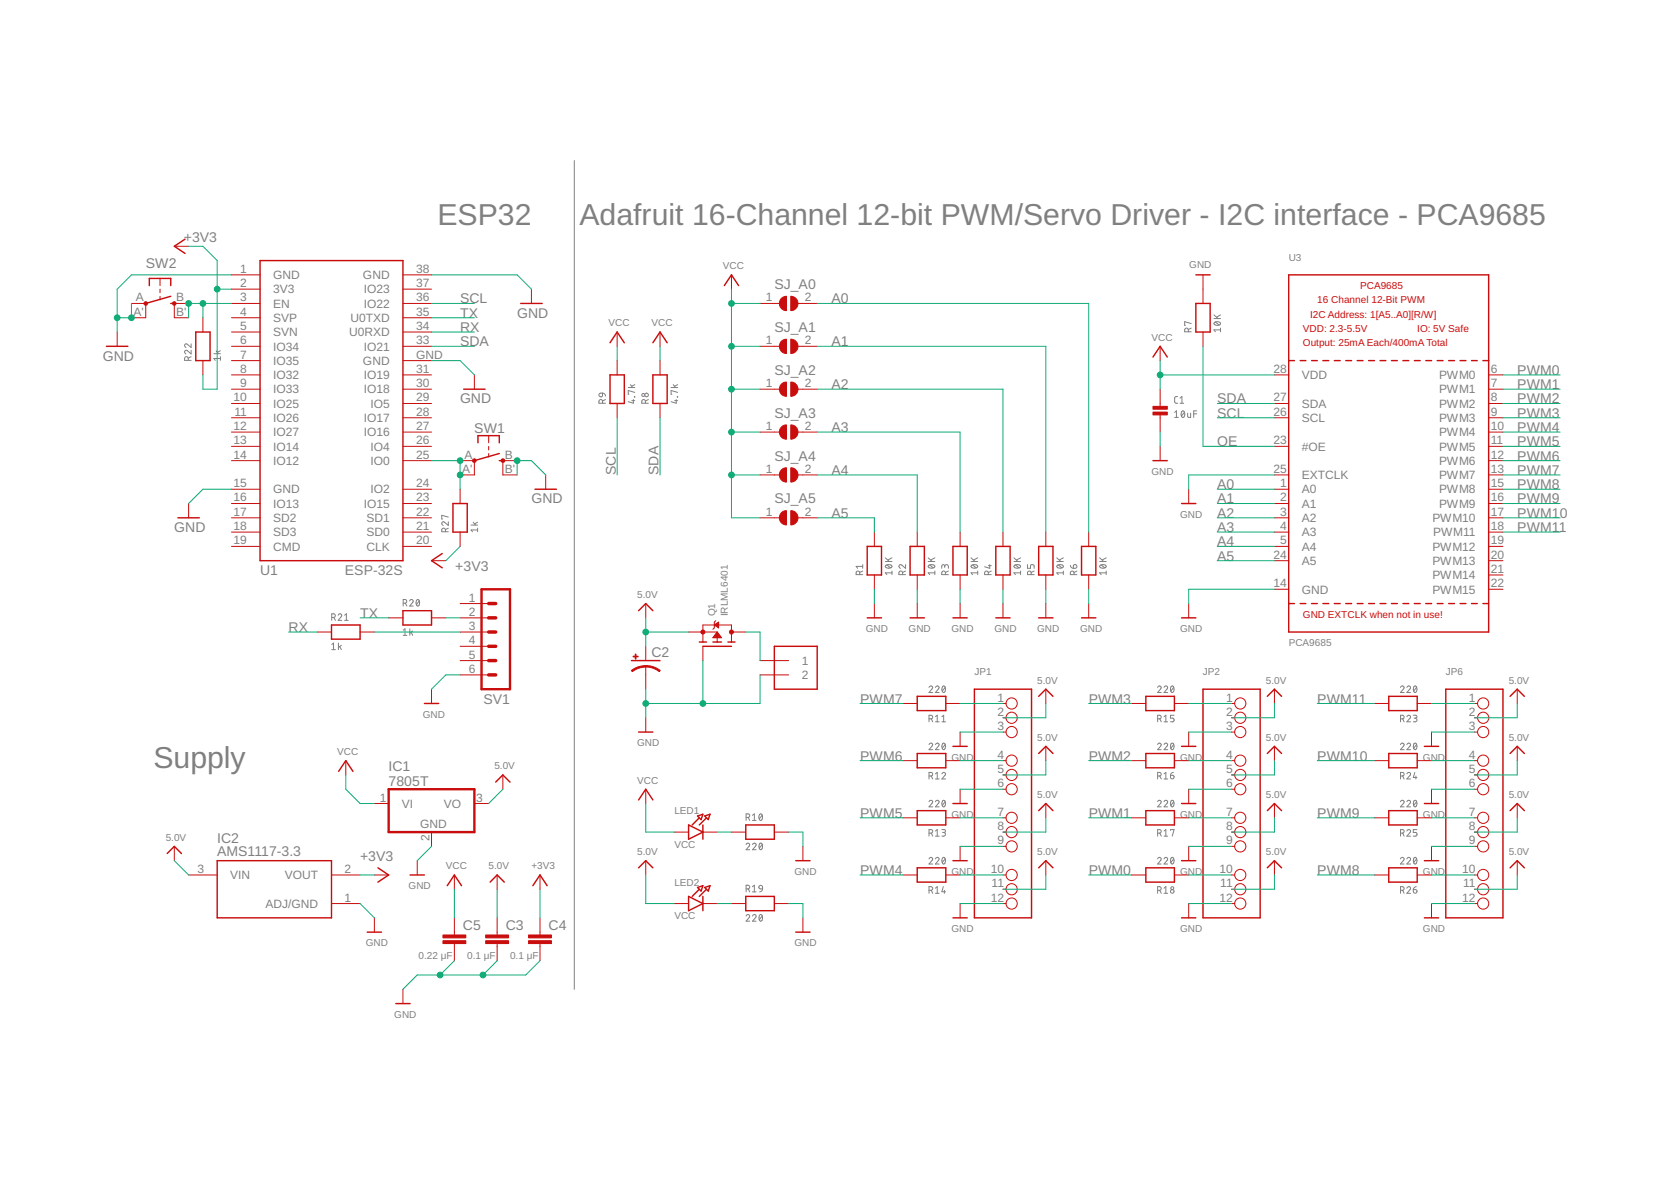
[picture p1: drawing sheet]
<svg xmlns="http://www.w3.org/2000/svg" width="297mm" height="210mm" viewBox="0 0 297 210" stroke-linecap="round" stroke-linejoin="round" font-family="sans-serif">
<g fill="none" stroke="#808080" stroke-width=".18">
<path d="M102.1 28.5v147.3M211.2 59l-.1-.6h-.4l-.1 .6h1.2M211.8 57.5l-1.2-.3v.6h.1M211.8 58.3l-.6 .3M215.8 56.6h1.2M215.8 56l.7 .6M215.9 57.3a.63 .63 0 0 1 1 .3 .63 .63 0 0 1-.6 .3 .63 .63 0 0 1-.5-.5zM216 57.2l.7 .6M217 58.6h-1.2l.2 .4M217 58.3v.7M217 56l-.7 .4M33.5 64.1l-.2-.6h-.4l-.1 .6h1.2"/>
<path d="M34 62.3v.6l-.7-.5a.33 .33 0 0 0-.5 0 .33 .33 0 0 0 .3 .5M34 61.1v.7l-.7-.6a.33 .33 0 0 0-.5 .1 .33 .33 0 0 0 .3 .5M34 63.4l-.5 .2M38 62.9h1.2M38.4 62.3l.4 .6M39.2 63.7h-1.2l.3 .4M39.2 63.4v.7M39.2 62.3l-.6 .3M106.5 70l.6-.1v.4a.33 .33 0 0 1-.5 .2 .33 .33 0 0 1-.1-.5zM107.1 71.7l-.1-.6h-.4l-.1 .6h1.1M107.1 69.9l.3 .1 .2 .4M107.6 71l-.5 .3"/>
<path d="M111.7 68.9h1.1M112.1 68.4l.4 .5M112.3 71.2h.5M112.6 71v.7l-.9-.3M112.8 70.5v.1zM112.8 69.7l-1.1-.3v.7h.1M112.8 68.4l-.5 .2M114.7 71.7l-.1-.6h-.4l-.1 .6h1.2M115.3 71l-.6 .3M119.3 68.9h1.2M119.7 68.4l.4 .5M119.9 71.2h.6"/>
<path d="M120.2 71v.7l-.9-.3M120.4 70.5l.1 .1zM120.5 69.7l-1.2-.3v.7h.1M120.5 68.4l-.6 .2M208.8 73.3l.3-.3v1.2M208.8 74.2h.7M209.3 70.5h-.4l-.1 .3v.7l.2 .1 .3 .1M209.8 71.7h.6M209.8 70.8l.3-.3v1.2M210.1 73.1l.1-.1a.6 .6 0 0 1 .4 .6 .6 .6 0 0 1-.4 .6l-.2-.6zM210.5 73.3l-.5 .6M211.1 73.4v.6l.2 .2h.3v-.8"/>
<path d="M212.2 73.6h.5M212.7 73h-.5v1.2M79.2 94.5l-.1-.6h-.3l-.3 .1v.5h1.2M79.7 92.7v.7l-.7-.6a.32 .32 0 0 0-.5 .1 .32 .32 0 0 0 .3 .5M79.7 91.9l-1.2-.3v.6h.2M79.7 93.9l-.5 .2M83.7 93.3h1.2M84.1 92.8l.4 .5M84.9 94.2h-1.2l.3 .3M84.9 93.9v.6M84.9 92.8l-.6 .3M157.4 99.8h1.2"/>
<path d="M157.4 99.1l.7 .7M158.6 99.1l-.8 .4M165 99.8h1.2M165 99.1l.7 .7M166.2 99.1l-.7 .4M172.6 99.8h1.2M172.6 99.1l.7 .7M173.8 99.1l-.7 .4M180.2 99.8h1.2M180.2 99.1l.8 .7M181.4 99.1l-.7 .4M187.9 99.8h1.1"/>
<path d="M187.9 99.1l.7 .7M189 99.1l-.7 .4M195.5 99.8h1.1M195.5 99.1l.7 .7M196.6 99.1l-.7 .4M59 109.7l.5-.1 .1-.3-.2-.2h-.4v1.2M59 114.6l.3-.3v1.2M59 115.5h.6M59.4 109.7l.2 .6M60.1 109.3a.32 .32 0 0 1 .5-.2 .32 .32 0 0 1 .1 .5l-.6 .7h.6M60.2 114.3v1.2M60.4 114.9l.3 .6"/>
<path d="M60.7 114.7l-.5 .4M61.3 110.3h.6M61.3 109.3l.3-.2v1.2M71.7 107.2l.5-.1 .1-.3-.2-.2h-.4v1.1M71.7 112l.3-.2v1.1M71.7 112.9h.6M72.1 107.2l.2 .5M72.8 106.8a.32 .32 0 0 1 .5-.2 .32 .32 0 0 1 .1 .5l-.6 .6h.6M72.9 111.8v1.1M73.1 112.4l.3 .5M73.4 112.1l-.5 .4M74.1 106.6h.2a.69 .69 0 0 1 0 1.1 .72 .72 0 0 1-.2-1.1z"/>
<path d="M74.5 106.8l-.5 .7M152.8 102.1v-.4l-.2-.2-.3 .1-.1 .5h1.2M153.4 101.5l-.6 .2M153.4 100.7h-1.2l.2 .3M153.4 100.4v.6M157.4 100.6a.67 .67 0 0 1 1.1 .2 .65 .65 0 0 1-.6 .2 .65 .65 0 0 1-.5-.4zM157.6 100.4l.7 .5M158.6 101.8h-1.2l.2 .3M158.6 101.5v.6M160.4 102.1v-.4l-.2-.2-.3 .1-.1 .5h1.2M161 100.4v.6l-.7-.5a.32 .32 0 0 0-.5 0 .32 .32 0 0 0 .3 .5M161 101.5l-.6 .2"/>
<path d="M165 100.6a.67 .67 0 0 1 1.2 .2 .65 .65 0 0 1-.7 .2 .65 .65 0 0 1-.5-.4zM165.3 100.4l.6 .5M166.2 101.8h-1.2l.3 .3M166.2 101.5v.6M167.9 100.7l.3-.3h.3l.1 .6M167.9 100.9v-.4l-.3-.1-.2 .2v.4M168.1 102.1l-.1-.4-.2-.2-.3 .1-.1 .5h1.2M168.6 101.5l-.5 .2M172.6 100.6a.67 .67 0 0 1 1.2 .2 .65 .65 0 0 1-.7 .2 .65 .65 0 0 1-.5-.4zM172.9 100.4l.6 .5M173.8 101.8h-1.2l.3 .3M173.8 101.5v.6"/>
<path d="M175.7 102.1v-.4l-.3-.2-.2 .1-.2 .5h1.2M175.7 100.5h.5M175.9 100.4v.6l-.9-.3M176.2 101.5l-.5 .2M180.3 100.6a.67 .67 0 0 1 1.1 .2 .65 .65 0 0 1-.6 .2 .65 .65 0 0 1-.5-.4zM180.5 100.4l.6 .5M181.4 101.8h-1.2l.3 .3M181.4 101.5v.6M182.6 100.4v.6h.6v-.4a.34 .34 0 0 1 .3-.3 .34 .34 0 0 1 .3 .3v.4M183.3 102.1l-.1-.5h-.4l-.2 .5h1.2M183.8 101.5l-.5 .2M187.9 100.6a.67 .67 0 0 1 1.1 .2 .65 .65 0 0 1-.6 .2 .65 .65 0 0 1-.5-.4z"/>
<path d="M188.1 100.4l.7 .5M189 101.8h-1.1l.2 .3M189 101.5v.6M190.3 100.5a.54 .54 0 0 0 .5 .5M190.9 100.4a.34 .34 0 0 1 .5 .1 .34 .34 0 0 1-.3 .5h-.3zM190.9 102.1l-.1-.5h-.4l-.1 .5h1.1M191.4 101.5l-.5 .2M195.5 100.6a.64 .64 0 0 1 1.1 .2 .63 .63 0 0 1-.6 .2 .63 .63 0 0 1-.5-.4zM195.7 100.4l.7 .5M196.6 101.8h-1.1l.2 .3M196.6 101.5v.6M165.1 122.2a.32 .32 0 0 1 .5-.3 .32 .32 0 0 1 .1 .5l-.6 .7h.7"/>
<path d="M165.1 132.3a.32 .32 0 0 1 .5-.2 .32 .32 0 0 1 .1 .5l-.6 .6h.7M165.1 127.8l.6-.1v-.4l-.6-.2v1.2M165.1 137.9l.6-.1v-.4l-.6-.1v1.2M165.5 127.8l.3 .5M165.5 137.9l.3 .6M166.3 122.2a.32 .32 0 0 1 .4-.3 .32 .32 0 0 1 .1 .5l-.5 .7h.6M166.3 132.3a.32 .32 0 0 1 .4-.2 .32 .32 0 0 1 .1 .5l-.5 .6h.6M166.3 127.4l.3-.3v1.2M166.3 137.5l.3-.2v1.2M166.3 128.3h.6M166.3 138.5h.6M167.4 137.5a.32 .32 0 0 1 .5-.2 .32 .32 0 0 1 .1 .5l-.6 .7h.7"/>
<path d="M167.4 128.3h.7M167.4 127.4l.3-.3v1.2M167.6 122l.1-.1a.62 .62 0 0 1 .4 .6 .62 .62 0 0 1-.4 .6l-.3-.6zM167.6 132.1h.1a.62 .62 0 0 1 .4 .6 .62 .62 0 0 1-.4 .5l-.3-.5zM168 122.2l-.5 .6M168 132.3l-.5 .7M205.8 122.2a.32 .32 0 0 1 .4-.3 .32 .32 0 0 1 .1 .5l-.5 .7h.6M205.8 132.3a.32 .32 0 0 1 .4-.2 .32 .32 0 0 1 .1 .5l-.5 .6h.6M205.8 127.8l.6-.1v-.3l-.2-.3h-.4v1.2M205.8 137.9l.6-.1v-.4l-.6-.1v1.2M206.2 127.8l.2 .5M206.2 137.9l.2 .6"/>
<path d="M206.9 122.2a.32 .32 0 0 1 .5-.3 .32 .32 0 0 1 .1 .5l-.6 .7h.7M206.9 132.3a.32 .32 0 0 1 .5-.2 .32 .32 0 0 1 .1 .5l-.6 .6h.7M206.9 128.3h.7M206.9 138.5h.7M206.9 127.4l.3-.3v1.2M206.9 137.5l.3-.2v1.2M208.1 137.8h.3a.32 .32 0 0 1 .3 .4 .32 .32 0 0 1-.3 .2 .32 .32 0 0 1-.3-.3zM208.2 122l.2-.1a.69 .69 0 0 1 0 1.2 .74 .74 0 0 1-.2-1.1zM208.2 132.1h.2a.69 .69 0 0 1 0 1.1 .74 .74 0 0 1-.2-1.1zM208.6 137.3a.51 .51 0 0 0-.5 .5M208.6 122.2l-.5 .6M208.6 132.3l-.5 .7"/>
<path d="M208.7 127.1h-.6v.5h.3a.34 .34 0 0 1 .3 .4 .34 .34 0 0 1-.3 .3h-.3M248.9 122.2a.32 .32 0 0 1 .5-.3 .32 .32 0 0 1 .1 .5l-.6 .7h.7M248.9 132.3a.32 .32 0 0 1 .5-.2 .32 .32 0 0 1 .1 .5l-.6 .6h.7M249 127.8l.5-.1 .1-.3-.2-.3h-.4v1.2M249 137.9l.5-.1v-.4l-.5-.1v1.2M249.3 127.8l.3 .5M249.3 137.9l.3 .6M250.1 122.2a.32 .32 0 0 1 .4-.3 .32 .32 0 0 1 .2 .5l-.6 .7h.6M250.1 132.3a.32 .32 0 0 1 .4-.2 .32 .32 0 0 1 .2 .5l-.6 .6h.6M250.1 127.4a.32 .32 0 0 1 .4-.3 .32 .32 0 0 1 .2 .5l-.6 .7h.6M250.1 137.5a.32 .32 0 0 1 .4-.2 .32 .32 0 0 1 .2 .5l-.6 .7h.6M251.2 127.1h.5l.2 .2-.2 .3h-.3"/>
<path d="M251.4 122l.2-.1a.63 .63 0 0 1 .3 .6 .63 .63 0 0 1-.4 .6l-.3-.6zM251.4 132.1h.2a.63 .63 0 0 1 .3 .6 .63 .63 0 0 1-.4 .5l-.3-.5zM251.5 137.3l-.3 .9h.7M251.6 127.6l.3 .3-.1 .3-.6 .1M251.7 137.9v.6M251.8 122.2l-.5 .6M251.8 132.3l-.5 .7M132.6 150.1a.32 .32 0 0 1 .5-.2 .32 .32 0 0 1 .1 .5l-.6 .6h.7M132.6 145.3h.5l.2-.3-.1-.2-.6-.1v1.1M132.6 158h.5l.2-.3-.1-.2-.6-.2v1.2M133 145.3l.3 .5M133 158l.3 .5"/>
<path d="M133.8 144.9l.3-.2v1.1M133.8 157.6l.3-.3v1.2M133.8 145.8h.6M133.8 158.5h.6M133.8 150.1a.32 .32 0 0 1 .4-.2 .32 .32 0 0 1 .1 .5l-.5 .6h.6M135 157.4h.4l.2 .6h-.5l-.2-.2zM135 144.7h.2a.63 .63 0 0 1 .3 .6 .63 .63 0 0 1-.4 .5l-.2-.6zM135.1 149.9h.1a.63 .63 0 0 1 .3 .6 .63 .63 0 0 1-.4 .5l-.2-.6zM135.5 150.1l-.5 .6M135.5 144.9l-.5 .6M135.6 158l-.3 .4-.3 .1M165.1 142.5a.32 .32 0 0 1 .5-.2 .32 .32 0 0 1 .1 .4l-.6 .7h.7"/>
<path d="M165.1 152.7a.32 .32 0 0 1 .5-.3 .32 .32 0 0 1 .1 .5l-.6 .7h.7M165.1 148.1l.6-.1v-.4l-.6-.2v1.2M165.1 158.2l.6-.1v-.4l-.6-.1v1.2M165.5 148.1l.3 .5M165.5 158.2l.3 .6M166.3 142.5a.32 .32 0 0 1 .4-.2 .32 .32 0 0 1 .1 .4l-.5 .7h.6M166.3 152.7a.32 .32 0 0 1 .4-.3 .32 .32 0 0 1 .1 .5l-.5 .7h.6M166.3 147.7l.3-.3v1.2M166.3 157.9l.3-.3v1.2M166.3 148.6h.6M166.3 158.8h.6M167.4 147.4l.5 .1 .2 .1-.2 .3-.3 .1"/>
<path d="M167.6 142.3l.1-.1a.62 .62 0 0 1 .4 .6 .62 .62 0 0 1-.4 .6l-.3-.6zM167.6 152.5l.1-.1a.58 .58 0 0 1 .4 .4 .58 .58 0 0 1-.1 .6l-.1 .1a.58 .58 0 0 1-.5-.4 .58 .58 0 0 1 .1-.6zM167.7 157.6l-.3 .9h.7M167.7 148l.3 .1 .1 .3-.2 .2h-.5M167.9 158.2v.6M168 142.5l-.5 .7M168 152.7l-.5 .6M205.8 142.5a.32 .32 0 0 1 .4-.2 .32 .32 0 0 1 .1 .4l-.5 .7h.6M205.8 152.7a.32 .32 0 0 1 .4-.3 .32 .32 0 0 1 .1 .5l-.5 .7h.6M205.8 148.1h.4l.2-.3v-.2l-.6-.2v1.2M205.8 158.2h.4l.2-.2v-.3l-.6-.1v1.2M206.2 148.1l.2 .5"/>
<path d="M206.2 158.2l.2 .6M206.9 142.5a.32 .32 0 0 1 .5-.2 .32 .32 0 0 1 .1 .4l-.6 .7h.7M206.9 152.7a.32 .32 0 0 1 .5-.3 .32 .32 0 0 1 .1 .5l-.6 .7h.7M206.9 148.6h.7M206.9 158.8h.7M206.9 147.7l.3-.3v1.2M206.9 157.9l.3-.3v1.2M208.1 147.6v-.2h.6l-.3 1.2M208.2 142.3l.2-.1a.69 .69 0 0 1 0 1.2 .75 .75 0 0 1-.2-1.1zM208.2 152.5l.2-.1a.71 .71 0 0 1 0 1.2 .75 .75 0 0 1-.2-1.1zM208.6 142.5l-.5 .7M208.6 152.7l-.5 .6"/>
<path d="M248.9 142.5a.32 .32 0 0 1 .5-.3 .32 .32 0 0 1 .1 .5l-.6 .7h.7M248.9 152.7a.32 .32 0 0 1 .5-.3 .32 .32 0 0 1 .1 .5l-.6 .7h.7M249 148.1h.4l.2-.3-.1-.2-.5-.2v1.2M249 158.2h.4l.2-.2-.1-.3-.5-.1v1.2M249.3 148.1l.3 .5M249.3 158.2l.3 .6M250.1 142.5a.32 .32 0 0 1 .4-.3 .32 .32 0 0 1 .2 .5l-.6 .7h.6M250.1 152.7a.32 .32 0 0 1 .4-.3 .32 .32 0 0 1 .2 .5l-.6 .7h.6M250.1 147.7a.32 .32 0 0 1 .4-.2 .32 .32 0 0 1 .2 .5l-.6 .6h.6M250.1 157.9a.33 .33 0 0 1 .4-.3 .33 .33 0 0 1 .2 .5l-.6 .7h.6M251.2 158.1h.4a.33 .33 0 0 1 .3 .4 .33 .33 0 0 1-.4 .3 .33 .33 0 0 1-.3-.4zM251.4 142.3l.2-.1a.63 .63 0 0 1 .3 .6 .63 .63 0 0 1-.4 .6l-.3-.6z"/>
<path d="M251.4 152.5l.1-.1a.6 .6 0 0 1 .4 .6 .6 .6 0 0 1-.4 .5l-.3-.5zM251.8 157.6a.59 .59 0 0 0-.6 .5M251.8 142.5l-.5 .7M251.8 152.7l-.5 .6M251.9 147.4h-.7v.6h.4a.34 .34 0 0 1 .3 .3 .34 .34 0 0 1-.3 .3h-.4M132.6 162.8a.32 .32 0 0 1 .5-.2 .32 .32 0 0 1 .1 .5l-.6 .6h.7M133.8 162.8a.32 .32 0 0 1 .4-.2 .32 .32 0 0 1 .1 .5l-.5 .6h.6M135.1 162.6l.1-.1a.71 .71 0 0 1 0 1.2 .75 .75 0 0 1-.1-1.1zM135.5 162.8l-.5 .6"/>
<circle cx="114.3" cy="70.2" r=".26"/>
<circle cx="114.9" cy="70.2" r=".33"/>
<circle cx="208.4" cy="158.4" r=".32"/>
<circle cx="208.4" cy="157.9" r=".26"/>
</g>
<g fill="none" stroke="#c90d0c" stroke-width=".25">
<path d="M26.5 50.8v-1.3h3.9v1.3M30.4 53.9h.6M30.4 52.7l-4.5 1.2M32.9 42.5l-1.9 1.3 1.9 1.2M34.8 59h2.5v5.1h-2.5zM46.2 46.3h25.4v53.4h-25.4zM92.6 53.9h3.8M128.8 50.8l1.2-1.9 1.3 1.9M212.6 53.9h2.5v5.1h-2.5zM212.6 48.9h2.5M229.1 48.9h35.5v63.4h-35.5zM18.9 61.6h3.8"/>
<path d="M82.4 69.2h3.8M85 78.7v-1.3h3.8v1.3M108.4 66.6h2.6v5.1h-2.6zM108.4 60.9l1.3-1.9 1.3 1.9M116.1 66.6h2.5v5.1h-2.5zM116.1 60.9l1.2-1.9 1.3 1.9M205 63.5l1.2-1.9 1.3 1.9M229.1 64.1h1M231.1 64.1h1M233.2 64.1h1M235.2 64.1h1M237.2 64.1h1"/>
<path d="M239.2 64.1h1.1M241.3 64.1h1M243.3 64.1h1M245.3 64.1h1.1M247.4 64.1h1M249.4 64.1h1M251.4 64.1h1.1M253.4 64.1h1.1M255.5 64.1h1M257.5 64.1h1.1M259.5 64.1h1.1M261.6 64.1h1"/>
<path d="M263.6 64.1h1M31.6 92h3.8M78.6 98.4l-1.9 1.3 1.9 1.2M80.5 89.5h2.6v5.1h-2.6zM88.8 81.9h.6M88.8 80.6l-4.5 1.3M95.1 87h3.8M154.2 97.1h2.5v5.1h-2.5zM161.8 97.1h2.5v5.1h-2.5zM169.4 97.1h2.5v5.1h-2.5zM177 97.1h2.6v5.1h-2.6zM184.6 97.1h2.6v5.1h-2.6z"/>
<path d="M192.3 97.1h2.5v5.1h-2.5zM205 81.9h2.5M210 89.5h2.6M58.9 111.1h5.1v2.5h-5.1zM71.6 108.5h5.1v2.6h-5.1zM112.2 117.4h5.1M113.5 108.5l1.3-1.2 1.3 1.2M124.3 114.1h1.3M124.9 114.9h5.1M126.7 114.1h1.5M129.4 114.1h1.3M137.6 114.9h7.7v7.6h-7.7z"/>
<path d="M154.2 109.8h2.5M161.8 109.8h2.5M169.4 109.8h2.5M177 109.8h2.6M184.6 109.8h2.6M192.3 109.8h2.5M210 109.8h2.6M229.1 107.3h1M231.1 107.3h1M233.2 107.3h1M235.2 107.3h1M237.2 107.3h1"/>
<path d="M239.2 107.3h1.1M241.3 107.3h1M243.3 107.3h1M245.3 107.3h1.1M247.4 107.3h1M249.4 107.3h1M251.4 107.3h1.1M253.4 107.3h1.1M255.5 107.3h1M257.5 107.3h1.1M259.5 107.3h1.1M261.6 107.3h1"/>
<path d="M263.6 107.3h1M60.2 137.1l1.3-1.9 1.2 1.9M75.4 125h2.6M88.1 139l1.3-1.3 1.3 1.3M113.5 130.1h2.6M163 123.8h5.1v2.5h-5.1zM163 133.9h5.1v2.6h-5.1zM169.4 132.7h2.5M173.2 122.5h10.2v40.6h-10.2zM184.6 123.8l1.3-1.3 1.3 1.3M184.6 133.9l1.3-1.2 1.3 1.2M203.7 123.8h5.1v2.5h-5.1z"/>
<path d="M203.7 133.9h5.1v2.6h-5.1zM210 132.7h2.6M213.8 122.5h10.2v40.6h-10.2zM225.3 123.8l1.2-1.3 1.3 1.3M225.3 133.9l1.2-1.2 1.3 1.2M246.9 123.8h5v2.5h-5zM246.9 133.9h5v2.6h-5zM253.2 132.7h2.5M257 122.5h10.2v40.6h-10.2zM268.4 123.8l1.3-1.3 1.3 1.3M268.4 133.9l1.3-1.2 1.3 1.2M29.7 151.7l1.3-1.3 1.3 1.3"/>
<path d="M38.6 153h20.3v10.1h-20.3zM67.2 154.2l1.9 1.3-1.9 1.3M72.9 155.5h2.5M79.5 157.4l1.3-1.9 1.2 1.9M87.1 156.8l1.3-1.3 1.2 1.3M94.7 157.4l1.3-1.9 1.3 1.9M113.5 142.2l1.3-1.9 1.3 1.9M113.5 154.2l1.3-1.2 1.3 1.2M122.4 146.6l2.5 1.3-2.5 1.3zM122.4 159.3l2.5 1.3-2.5 1.3zM124 145l.9-.3-.3 1zM124 157.7l.9-.3-.3 1z"/>
<path d="M124.3 145.4l-1.3 1.2M124.3 158.1l-1.3 1.2M124.9 146.6v2.6M124.9 159.3v2.6M125.3 145l.9-.3-.3 1zM125.3 157.7l.9-.3-.3 1zM125.6 145.4l-1.3 1.2M125.6 158.1l-1.3 1.2M132.6 146.6h5v2.6h-5zM132.6 159.3h5v2.6h-5zM141.5 153h2.5M163 144.1h5.1v2.5h-5.1z"/>
<path d="M163 154.2h5.1v2.6h-5.1zM169.4 142.8h2.5M169.4 153h2.5M184.6 144.1l1.3-1.3 1.3 1.3M184.6 154.2l1.3-1.2 1.3 1.2M203.7 144.1h5.1v2.5h-5.1zM203.7 154.2h5.1v2.6h-5.1zM210 142.8h2.6M210 153h2.6M225.3 144.1l1.2-1.3 1.3 1.3M225.3 154.2l1.2-1.2 1.3 1.2M246.9 144.1h5v2.5h-5z"/>
<path d="M246.9 154.2h5v2.6h-5zM253.2 142.8h2.5M253.2 153h2.5M268.4 144.1l1.3-1.3 1.3 1.3M268.4 154.2l1.3-1.2 1.3 1.2M65.3 165.7h2.5M70.4 178.4h2.5M141.5 165.7h2.5M169.4 163.1h2.5M210 163.1h2.6M253.2 163.1h2.5"/>
</g>
<g fill="none" stroke="#c90d0c" stroke-width=".18">
<path d="M20.8 59v2.6M23.4 53.9h2.5v2.6h-2.5M28.4 49.5v1.3M28.4 51.4v.6M28.4 52.7v.6M31 43.8h2.5M33.5 53.9h-2.5v2.6h2.5M36.1 56.5v2.5M41.1 48.9h5.1M41.1 53.9h5.1M41.1 56.5h5.1M41.1 59h5.1"/>
<path d="M41.1 51.4h5.1M71.6 48.9h5.1M71.6 53.9h5.1M71.6 56.5h5.1M71.6 59h5.1M71.6 51.4h5.1M94.5 51.4v2.5M109.7 59v2.6M117.3 59v2.6M130 48.9v2.5M135.1 53.9h3.4M141.8 53.9h3.5"/>
<path d="M213.8 48.9v5M213.8 59v2.6M36.1 64.1v2.5M41.1 61.6h5.1M41.1 64.1h5.1M41.1 66.6h5.1M41.1 69.2h5.1M41.1 76.8h5.1M41.1 71.7h5.1M41.1 74.3h5.1M41.1 79.3h5.1M71.6 61.6h5.1"/>
<path d="M71.6 64.1h5.1M71.6 66.6h5.1M71.6 69.2h5.1M71.6 76.8h5.1M71.6 71.7h5.1M71.6 74.3h5.1M71.6 79.3h5.1M84.3 66.6v2.6M86.9 77.4v1.3M86.9 79.3v.7M109.7 64.1v2.5M109.7 71.7v2.6"/>
<path d="M117.3 64.1v2.5M117.3 71.7v2.6M135.1 61.6h3.4M135.1 69.2h3.4M135.1 76.8h3.4M141.8 61.6h3.5M141.8 69.2h3.5M141.8 76.8h3.5M206.2 61.6v2.5M206.2 69.2v3.3M206.2 73.5v3.3M206.2 79.3v2.6"/>
<path d="M226.5 66.6h2.6M226.5 71.7h2.6M226.5 74.3h2.6M226.5 79.3h2.6M264.6 66.6h2.6M264.6 69.2h2.6M264.6 76.8h2.6M264.6 71.7h2.6M264.6 74.3h2.6M264.6 79.3h2.6M33.5 89.5v2.5M41.1 81.9h5.1"/>
<path d="M41.1 89.5h5.1M41.1 87h5.1M41.1 92h5.1M41.1 94.6h5.1M41.1 97.1h5.1M71.6 81.9h5.1M71.6 89.5h5.1M71.6 87h5.1M71.6 92h5.1M71.6 94.6h5.1M71.6 97.1h5.1M76.7 99.7h2.5"/>
<path d="M81.8 81.9h2.5v2.5h-2.5M81.8 87v2.5M81.8 94.6v2.5M86.9 80.6v.6M91.9 81.9h-2.5v2.5h2.5M97 84.4v2.6M135.1 92h3.4M135.1 84.4h3.4M141.8 92h3.5M141.8 84.4h3.5M155.4 94.6v2.5M163 94.6v2.5"/>
<path d="M170.7 94.6v2.5M178.3 94.6v2.5M185.9 94.6v2.5M193.5 94.6v2.5M211.3 87v2.5M226.5 89.5h2.6M226.5 87h2.6M226.5 92h2.6M226.5 94.6h2.6M226.5 97.1h2.6M226.5 84.4h2.6M226.5 99.7h2.6"/>
<path d="M264.6 81.9h2.6M264.6 89.5h2.6M264.6 87h2.6M264.6 92h2.6M264.6 94.6h2.6M264.6 97.1h2.6M264.6 84.4h2.6M264.6 99.7h2.6M56.4 112.3h2.5M64 112.3h2.5M69.1 109.8h2.5M76.7 109.8h2.5"/>
<path d="M81.8 117.4h5.1M81.8 120h5.1M81.8 112.3h5.1M81.8 107.3h5.1M81.8 109.8h5.1M81.8 114.9h5.1M114.8 107.3v2.5M114.8 114.9v2.5M114.8 118.4v4.1M122.4 112.3h5.1M124.9 114.1v-3h5.1v3M124.9 114.9v2.5"/>
<path d="M126.8 113.3h1.4M126.9 113.2h1.2M127 113.1h1M127 111.1l.7-.5v1zM127 112.9h1M127.1 111h.6M127.1 111.1h.6M127.1 112.8h.7M127.2 112.7h.6M127.2 110.3l-.2 .3v1l-.3 .2M127.3 111.3h.4M127.3 110.9h.4"/>
<path d="M127.3 112.6h.4M127.4 112.5h.2M127.4 110.8h.3M127.4 111.4h.3M127.5 112.3v1.8M127.5 112.3l.7 1h-1.5zM127.6 111.5h.1M127.6 110.7h.1M130 112.3h2.6M135.1 117.4h5.1M135.1 120h5.1M155.4 102.2v2.5"/>
<path d="M155.4 107.3v2.5M163 102.2v2.5M163 107.3v2.5M170.7 102.2v2.5M170.7 107.3v2.5M178.3 102.2v2.5M178.3 107.3v2.5M185.9 102.2v2.5M185.9 107.3v2.5M193.5 102.2v2.5M193.5 107.3v2.5M211.3 107.3v2.5"/>
<path d="M226.5 104.7h2.6M264.6 102.2h2.6M264.6 104.7h2.6M61.5 135.2v2.5M76.7 122.5v2.5M89.4 137.7v2.6M114.8 127.6v2.5M160.5 125h2.5M160.5 135.2h2.5M168.1 125h2.6M168.1 135.2h2.6M170.7 130.1v2.6"/>
<path d="M178.3 125h.5M178.3 135.2h.5M178.3 127.6h.5M178.3 130.1h.5M178.3 137.7h.5M185.9 122.5v2.5M185.9 132.7v2.5M201.1 125h2.6M201.1 135.2h2.6M208.8 125h2.5M208.8 135.2h2.5M211.3 130.1v2.6"/>
<path d="M218.9 125h.6M218.9 135.2h.6M218.9 127.6h.6M218.9 130.1h.6M218.9 137.7h.6M226.5 122.5v2.5M226.5 132.7v2.5M244.3 125h2.6M244.3 135.2h2.6M251.9 125h2.6M251.9 135.2h2.6M254.5 130.1v2.6"/>
<path d="M262.1 125h.6M262.1 135.2h.6M262.1 127.6h.6M262.1 130.1h.6M262.1 137.7h.6M269.7 122.5v2.5M269.7 132.7v2.5M31 150.4v2.6M33.5 155.5h5.1M58.9 155.5h5.1M66.5 155.5h2.6M66.5 142.8h2.6"/>
<path d="M74.2 153v2.5M76.7 147.9v2.5M80.8 155.5v2.6M84.3 142.8h2.6M88.4 155.5v2.6M96 155.5v2.6M114.8 140.3v2.5M114.8 153v2.5M119.9 147.9h2.5M124.9 147.9h2.6M130 147.9h2.6M137.6 147.9h2.6"/>
<path d="M142.7 150.4v2.6M160.5 145.4h2.5M160.5 155.5h2.5M168.1 145.4h2.6M168.1 155.5h2.6M170.7 140.3v2.5M170.7 150.4v2.6M178.3 147.9h.5M178.3 145.4h.5M178.3 155.5h.5M178.3 140.3h.5M178.3 150.4h.5"/>
<path d="M178.3 158.1h.5M185.9 142.8v2.6M185.9 153v2.5M201.1 145.4h2.6M201.1 155.5h2.6M208.8 145.4h2.5M208.8 155.5h2.5M211.3 140.3v2.5M211.3 150.4v2.6M218.9 147.9h.6M218.9 145.4h.6M218.9 155.5h.6"/>
<path d="M218.9 140.3h.6M218.9 150.4h.6M218.9 158.1h.6M226.5 142.8v2.6M226.5 153v2.5M244.3 145.4h2.6M244.3 155.5h2.6M251.9 145.4h2.6M251.9 155.5h2.6M254.5 140.3v2.5M254.5 150.4v2.6M262.1 147.9h.6"/>
<path d="M262.1 145.4h.6M262.1 155.5h.6M262.1 140.3h.6M262.1 150.4h.6M262.1 158.1h.6M269.7 142.8v2.6M269.7 153v2.5M58.9 160.6h5.1M66.5 163.1v2.6M71.6 175.8v2.6M80.8 163.1v3.1M80.8 167.7v3.1"/>
<path d="M88.4 163.1v3.1M88.4 167.7v3.1M96 163.1v3.1M96 167.7v3.1M119.9 160.6h2.5M124.9 160.6h2.6M130 160.6h2.6M137.6 160.6h2.6M142.7 163.1v2.6M170.7 160.6v2.5M178.3 160.6h.5M211.3 160.6v2.5"/>
<path d="M218.9 160.6h.6M254.5 160.6v2.5M262.1 160.6h.6"/>
<circle cx="179.8" cy="135.2" r=".99"/>
<circle cx="179.8" cy="130.1" r=".99"/>
<circle cx="179.8" cy="125" r=".99"/>
<circle cx="179.8" cy="137.7" r=".99"/>
<circle cx="179.8" cy="127.6" r=".99"/>
<circle cx="220.5" cy="130.1" r=".99"/>
<circle cx="220.5" cy="137.7" r=".99"/>
<circle cx="220.5" cy="127.6" r=".99"/>
<circle cx="220.5" cy="125" r=".99"/>
<circle cx="220.5" cy="135.2" r=".99"/>
<circle cx="263.7" cy="125" r=".99"/>
<circle cx="263.7" cy="130.1" r=".99"/>
<circle cx="263.7" cy="137.7" r=".99"/>
<circle cx="263.7" cy="127.6" r=".99"/>
<circle cx="263.7" cy="135.2" r=".99"/>
<circle cx="179.8" cy="158.1" r=".99"/>
<circle cx="179.8" cy="140.3" r=".99"/>
<circle cx="179.8" cy="145.4" r=".99"/>
<circle cx="179.8" cy="147.9" r=".99"/>
<circle cx="179.8" cy="150.4" r=".99"/>
<circle cx="179.8" cy="155.5" r=".99"/>
<circle cx="220.5" cy="140.3" r=".99"/>
<circle cx="220.5" cy="145.4" r=".99"/>
<circle cx="220.5" cy="147.9" r=".99"/>
<circle cx="220.5" cy="155.5" r=".99"/>
<circle cx="220.5" cy="158.1" r=".99"/>
<circle cx="220.5" cy="150.4" r=".99"/>
<circle cx="263.7" cy="140.3" r=".99"/>
<circle cx="263.7" cy="145.4" r=".99"/>
<circle cx="263.7" cy="147.9" r=".99"/>
<circle cx="263.7" cy="150.4" r=".99"/>
<circle cx="263.7" cy="155.5" r=".99"/>
<circle cx="263.7" cy="158.1" r=".99"/>
<circle cx="179.8" cy="160.6" r=".99"/>
<circle cx="220.5" cy="160.6" r=".99"/>
<circle cx="263.7" cy="160.6" r=".99"/>
</g>
<g fill="#c90d0c" stroke="#c90d0c" stroke-width=".18">
<path d="M140.6 52.7a1.27 1.27 0 0 1 1.3 1.2 1.27 1.27 0 0 1-1.3 1.3z" fill-rule="evenodd"/>
<path d="M138.9 53.1l.5-.4h.4v2.5a1.27 1.27 0 0 1-1.2-.7 1.27 1.27 0 0 1 .3-1.4z" fill-rule="evenodd"/>
<path d="M140.6 60.3a1.27 1.27 0 0 1 1.3 1.3 1.27 1.27 0 0 1-1.3 1.2z" fill-rule="evenodd"/>
<path d="M138.9 60.7l.5-.3 .4-.1v2.5a1.27 1.27 0 0 1-1.2-.7 1.27 1.27 0 0 1 .3-1.4z" fill-rule="evenodd"/>
<path d="M140.6 67.9a1.27 1.27 0 0 1 1.3 1.3 1.27 1.27 0 0 1-1.3 1.2z" fill-rule="evenodd"/>
<path d="M138.9 68.3l.5-.3 .4-.1v2.5a1.27 1.27 0 0 1-1.2-.7 1.27 1.27 0 0 1 .3-1.4z" fill-rule="evenodd"/>
<path d="M140.6 75.5a1.27 1.27 0 0 1 1.3 1.3 1.27 1.27 0 0 1-1.3 1.3z" fill-rule="evenodd"/>
<path d="M138.9 75.9l.5-.3 .4-.1v2.6a1.27 1.27 0 0 1-1.2-.8 1.27 1.27 0 0 1 .3-1.4z" fill-rule="evenodd"/>
<path d="M140.6 83.1a1.27 1.27 0 0 1 1.3 1.3 1.27 1.27 0 0 1-1.3 1.3z" fill-rule="evenodd"/>
<path d="M138.9 83.6l.5-.4 .4-.1v2.6a1.27 1.27 0 0 1-1.2-.8 1.27 1.27 0 0 1 .3-1.3z" fill-rule="evenodd"/>
<path d="M140.6 90.8a1.27 1.27 0 0 1 1.3 1.2 1.27 1.27 0 0 1-1.3 1.3z" fill-rule="evenodd"/>
<path d="M138.9 91.2l.5-.4h.4v2.5a1.27 1.27 0 0 1-1.2-.7 1.27 1.27 0 0 1 .3-1.4z" fill-rule="evenodd"/>
<path d="M114.8 118.3h.3a4.1 4.1 0 0 1 2.3 .9l-.2 .2a3.8 3.8 0 0 0-2.4-.8z" fill-rule="evenodd"/>
<path d="M112.2 119.2l.3-.2a4.1 4.1 0 0 1 2.3-.7v.3h-.5a3.6 3.6 0 0 0-1.9 .8z" fill-rule="evenodd"/>
<path d="M84.1 81.6l.2-.1 .3 .1v.5h-.5z" fill-rule="evenodd"/>
<path d="M89.2 81.6l.2-.1 .2 .1v.5h-.4z" fill-rule="evenodd"/>
<circle cx="124.9" cy="112.3" r=".36"/>
<circle cx="130" cy="112.3" r=".36"/>
<circle cx="25.9" cy="53.9" r=".33"/>
<circle cx="31" cy="53.9" r=".33"/>
</g>
<g fill="#c90d0c" stroke="#c90d0c" stroke-width=".18">
<path d="M205 73.2h2.5v.5h-2.5z"/>
<path d="M205 72.2h2.5v.5h-2.5z"/>
<path d="M112.5 116.6h.9v.2h-.9z"/>
<path d="M112.9 116.2h.2v.9h-.2z"/>
<path d="M86.3 166.2h4.1v.5h-4.1z"/>
<path d="M86.3 167.2h4.1v.5h-4.1z"/>
<path d="M94 166.2h4v.5h-4z"/>
<path d="M94 167.2h4v.5h-4z"/>
<path d="M78.7 166.2h4.1v.5h-4.1z"/>
<path d="M78.7 167.2h4.1v.5h-4.1z"/>
</g>
<path d="M85.6 104.7h5.1v17.8h-5.1zM69.1 140.3h15.2v7.6h-15.2z" fill="none" stroke="#c90d0c" stroke-width=".42"/>
<path d="M86.9 112.3h1.2M86.9 109.8h1.2M86.9 107.3h1.2M86.9 117.4h1.2M86.9 114.9h1.2M86.9 120h1.2" fill="none" stroke="#c90d0c" stroke-width=".61"/>
<g fill="none" stroke="#0dab76" stroke-width=".18">
<path d="M23.4 53.9v2.6h-2.6M33.5 43.8h2.6l2.5 2.5v22.9h-2.5v-2.6M36.1 53.9v2.6M38.6 51.4h2.5M41.1 48.9h-17.7l-2.6 2.5v7.6M41.1 53.9h-7.6v2.6M76.7 48.9h15.2l2.6 2.5M76.7 56.5h7.6M76.7 53.9h7.6M76.7 59h7.6M130 51.4v40.6h5.1M130 53.9h5.1"/>
<path d="M145.3 53.9h48.2v40.7M76.7 64.1h5.1l2.5 2.5M76.7 61.6h7.6M109.7 61.6v2.5M109.7 74.3v10.1M117.3 61.6v2.5M117.3 74.3v10.1M130 69.2h5.1M130 76.8h5.1M130 61.6h5.1M145.3 76.8h25.4v17.8M145.3 69.2h33v25.4"/>
<path d="M145.3 61.6h40.6v33M206.2 64.1v5.1M206.2 76.8v2.5M206.2 66.6h20.3M213.8 61.6v17.7h12.7M216.4 71.7h10.1M216.4 74.3h10.1M267.2 66.6h10.1M267.2 69.2h10.1M267.2 71.7h10.1M267.2 74.3h10.1M267.2 76.8h10.1"/>
<path d="M267.2 79.3h10.1M41.1 87h-5l-2.6 2.5M76.7 81.9h5.1v5.1M81.8 97.1l-2.6 2.6M91.9 84.4v-2.5h2.6l2.5 2.5M130 84.4h5.1M145.3 84.4h17.7v10.2M145.3 92h10.1v2.6M216.4 87h10.1M216.4 89.5h10.1M216.4 92h10.1M216.4 94.6h10.1"/>
<path d="M216.4 97.1h10.1M216.4 99.7h10.1M226.5 84.4h-15.2v2.6M267.2 87h10.1M267.2 84.4h10.1M267.2 81.9h10.1M267.2 89.5h10.1M267.2 92h10.1M267.2 94.6h10.1M51.3 112.3h5.1M64 109.8h5.1M66.5 112.3h15.3"/>
<path d="M79.2 109.8h2.6M81.8 120h-2.6l-2.5 2.5M114.8 109.8v5.1M114.8 112.3h7.6M124.9 117.4v7.6M132.6 112.3h2.5v5.1M135.1 120v5h-20.3M155.4 104.7v2.6M163 104.7v2.6M170.7 104.7v2.6M178.3 104.7v2.6M185.9 104.7v2.6"/>
<path d="M193.5 104.7v2.6M226.5 104.7h-15.2v2.6M61.5 137.7v2.6l2.5 2.5h2.5M114.8 122.5v5.1M152.9 125h7.6M152.9 135.2h7.6M170.7 130.1h7.6M170.7 125h7.6M170.7 135.2h7.6M185.9 125v2.6h-7.6M185.9 135.2v2.5h-7.6M193.5 125h7.6"/>
<path d="M193.5 135.2h7.6M211.3 130.1h7.6M211.3 125h7.6M211.3 135.2h7.6M226.5 125v2.6h-7.6M226.5 135.2v2.5h-7.6M234.2 125h10.1M234.2 135.2h10.1M254.5 130.1h7.6M254.5 125h7.6M254.5 135.2h7.6M269.7 125v2.6h-7.6"/>
<path d="M269.7 135.2v2.5h-7.6M31 153l2.5 2.5M64 155.5h2.5M76.7 150.4l-2.5 2.6M80.8 158.1v5M88.4 158.1v5M89.4 140.3l-2.5 2.5M96 158.1v5M114.8 155.5v5.1h5.1M114.8 142.8v5.1h5.1M127.5 147.9h2.5M140.2 147.9h2.5v2.5"/>
<path d="M152.9 155.5h7.6M152.9 145.4h7.6M170.7 140.3h7.6M170.7 150.4h7.6M170.7 155.5h7.6M170.7 145.4h7.6M185.9 145.4v2.5h-7.6M185.9 155.5v2.6h-7.6M193.5 155.5h7.6M193.5 145.4h7.6M211.3 140.3h7.6M211.3 150.4h7.6"/>
<path d="M211.3 155.5h7.6M211.3 145.4h7.6M226.5 145.4v2.5h-7.6M226.5 155.5v2.6h-7.6M234.2 155.5h10.1M234.2 145.4h10.1M254.5 140.3h7.6M254.5 150.4h7.6M254.5 155.5h7.6M254.5 145.4h7.6M269.7 145.4v2.5h-7.6M269.7 155.5v2.6h-7.6"/>
<path d="M64 160.6l2.5 2.5M80.8 170.8l-2.6 2.5M88.4 170.8l-2.5 2.5M96 170.8l-2.5 2.5h-19.3l-2.6 2.5M127.5 160.6h2.5M140.2 160.6h2.5v2.5M170.7 160.6h7.6M211.3 160.6h7.6M254.5 160.6h7.6"/>
</g>
<g fill="#0dab76" stroke="#0dab76" stroke-width=".18">
<circle cx="114.8" cy="125" r=".51"/>
<circle cx="124.9" cy="125" r=".51"/>
<circle cx="91.9" cy="81.9" r=".51"/>
<circle cx="20.8" cy="56.5" r=".51"/>
<circle cx="23.4" cy="56.5" r=".51"/>
<circle cx="85.9" cy="173.3" r=".51"/>
<circle cx="78.2" cy="173.3" r=".51"/>
<circle cx="114.8" cy="112.3" r=".51"/>
<circle cx="206.2" cy="66.6" r=".51"/>
<circle cx="130" cy="53.9" r=".51"/>
<circle cx="130" cy="61.6" r=".51"/>
<circle cx="130" cy="69.2" r=".51"/>
<circle cx="130" cy="76.8" r=".51"/>
<circle cx="130" cy="84.4" r=".51"/>
<circle cx="38.6" cy="51.4" r=".51"/>
<circle cx="81.8" cy="81.9" r=".51"/>
<circle cx="81.8" cy="84.4" r=".51"/>
<circle cx="33.5" cy="53.9" r=".51"/>
<circle cx="36.1" cy="53.9" r=".51"/>
</g>
<g font-size="5.4" fill="#808080">
<text x="77.8" y="40">ESP32</text>
<text x="103" y="40">Adafruit 16-Channel 12-bit PWM/Servo Driver - I2C interface - PCA9685</text>
<text x="27.3" y="136.5">Supply</text>
</g>
<g font-size="2.5" fill="#808080">
<text x="25.9" y="47.6">SW2</text>
<text x="32.7" y="43">+3V3</text>
<text x="81.8" y="53.9">SCL</text>
<text x="137.7" y="51.4">SJ_A0</text>
<text x="147.8" y="53.9">A0</text>
<text x="81.8" y="56.5">TX</text>
<text x="81.8" y="59">RX</text>
<text x="91.9" y="56.5">GND</text>
<text x="137.7" y="59">SJ_A1</text>
<text x="18.3" y="64.1">GND</text>
<text x="81.8" y="61.6">SDA</text>
<text x="147.8" y="61.6">A1</text>
<text x="81.8" y="71.7">GND</text>
<text x="137.7" y="66.6">SJ_A2</text>
<text x="147.8" y="69.2">A2</text>
<text x="216.4" y="71.7">SDA</text>
<text x="269.7" y="66.6">PWM0</text>
<text x="269.7" y="69.2">PWM1</text>
<text x="269.7" y="71.7">PWM2</text>
<text x="84.3" y="77">SW1</text>
<text x="137.7" y="74.3">SJ_A3</text>
<text x="147.8" y="76.8">A3</text>
<text x="216.4" y="74.3">SCL</text>
<text x="269.7" y="74.3">PWM3</text>
<text x="269.7" y="76.8">PWM4</text>
<text x="137.7" y="81.9">SJ_A4</text>
<text x="216.4" y="79.3">OE</text>
<text x="269.7" y="79.3">PWM5</text>
<text x="269.7" y="81.9">PWM6</text>
<text x="94.5" y="89.5">GND</text>
<text x="109.5" y="84.4" transform="rotate(-90 109.5 84.4)">SCL</text>
<text x="117.1" y="84.4" transform="rotate(-90 117.1 84.4)">SDA</text>
<text x="137.7" y="89.5">SJ_A5</text>
<text x="147.8" y="84.4">A4</text>
<text x="216.4" y="86.9">A0</text>
<text x="216.4" y="89.5">A1</text>
<text x="269.7" y="84.4">PWM7</text>
<text x="269.7" y="86.9">PWM8</text>
<text x="269.7" y="89.5">PWM9</text>
<text x="31" y="94.6">GND</text>
<text x="147.8" y="92">A5</text>
<text x="216.4" y="92">A2</text>
<text x="216.4" y="94.6">A3</text>
<text x="269.7" y="92">PWM10</text>
<text x="269.7" y="94.6">PWM11</text>
<text x="80.9" y="101.4">+3V3</text>
<text x="216.4" y="97.1">A4</text>
<text x="216.4" y="99.6">A5</text>
<text x="46.2" y="102.2">U1</text>
<text x="61.3" y="102.2">ESP-32S</text>
<text x="51.3" y="112.3">RX</text>
<text x="64" y="109.8">TX</text>
<text x="115.8" y="116.8">C2</text>
<text x="85.9" y="125">SV1</text>
<text x="152.9" y="125">PWM7</text>
<text x="193.5" y="125">PWM3</text>
<text x="234.2" y="125">PWM11</text>
<text x="69.1" y="137.1">IC1</text>
<text x="152.9" y="135.2">PWM6</text>
<text x="193.5" y="135.2">PWM2</text>
<text x="234.2" y="135.2">PWM10</text>
<text x="69.1" y="139.6">7805T</text>
<text x="38.6" y="149.9">IC2</text>
<text x="152.9" y="145.4">PWM5</text>
<text x="193.5" y="145.4">PWM1</text>
<text x="234.2" y="145.4">PWM9</text>
<text x="38.6" y="152.2">AMS1117-3.3</text>
<text x="64" y="153">+3V3</text>
<text x="152.9" y="155.5">PWM4</text>
<text x="193.5" y="155.5">PWM0</text>
<text x="234.2" y="155.5">PWM8</text>
<text x="82.3" y="165.3">C5</text>
<text x="89.9" y="165.3">C3</text>
<text x="97.5" y="165.3">C4</text>
</g>
<g font-size="2.1" fill="#808080">
<text x="24.1" y="53.6">A</text>
<text x="31.3" y="53.6">B</text>
<text x="42.7" y="48.5">1</text>
<text x="42.7" y="53.6">3</text>
<text x="42.7" y="51">2</text>
<text x="48.6" y="49.6">GND</text>
<text x="48.6" y="52.2">3V3</text>
<text x="64.5" y="49.6">GND</text>
<text x="64.6" y="52.2">IO23</text>
<text x="74" y="51">37</text>
<text x="74" y="53.6">36</text>
<text x="74" y="48.5">38</text>
<text x="136.1" y="53.6">1</text>
<text x="143.1" y="53.6">2</text>
<text x="23.7" y="56.1">A'</text>
<text x="31.3" y="56.1">B'</text>
<text x="42.7" y="56.1">4</text>
<text x="42.7" y="58.7">5</text>
<text x="48.6" y="54.7">EN</text>
<text x="48.6" y="57.2">SVP</text>
<text x="48.6" y="59.8">SVN</text>
<text x="62" y="59.8">U0RXD</text>
<text x="62.3" y="57.2">U0TXD</text>
<text x="64.6" y="54.7">IO22</text>
<text x="74" y="58.7">34</text>
<text x="74" y="56.1">35</text>
<text x="42.7" y="61.2">6</text>
<text x="42.7" y="63.7">7</text>
<text x="48.6" y="62.3">IO34</text>
<text x="48.6" y="64.9">IO35</text>
<text x="64.5" y="64.9">GND</text>
<text x="64.6" y="62.3">IO21</text>
<text x="74" y="61.2">33</text>
<text x="74" y="63.7">GND</text>
<text x="136.1" y="61.2">1</text>
<text x="143.1" y="61.2">2</text>
<text x="41.5" y="71.4">10</text>
<text x="42.7" y="66.3">8</text>
<text x="42.7" y="68.8">9</text>
<text x="48.6" y="67.4">IO32</text>
<text x="48.6" y="69.9">IO33</text>
<text x="64.6" y="69.9">IO18</text>
<text x="64.6" y="67.4">IO19</text>
<text x="74" y="68.8">30</text>
<text x="74" y="66.3">31</text>
<text x="74" y="71.4">29</text>
<text x="136.1" y="68.8">1</text>
<text x="143.1" y="68.8">2</text>
<text x="226.4" y="71.4">27</text>
<text x="226.4" y="66.3">28</text>
<text x="231.4" y="67.4">VDD</text>
<text x="255.8" y="67.4">PWM0</text>
<text x="255.8" y="69.9">PWM1</text>
<text x="265" y="66.3">6</text>
<text x="265" y="68.8">7</text>
<text x="265" y="71.4">8</text>
<text x="41.5" y="76.4">12</text>
<text x="41.7" y="73.9">11</text>
<text x="48.6" y="77.6">IO27</text>
<text x="48.6" y="72.5">IO25</text>
<text x="48.6" y="75">IO26</text>
<text x="64.6" y="75">IO17</text>
<text x="64.6" y="77.6">IO16</text>
<text x="65.8" y="72.5">IO5</text>
<text x="74" y="73.9">28</text>
<text x="74" y="76.4">27</text>
<text x="136.1" y="76.4">1</text>
<text x="143.1" y="76.4">2</text>
<text x="226.4" y="73.9">26</text>
<text x="231.4" y="72.5">SDA</text>
<text x="231.4" y="75">SCL</text>
<text x="255.8" y="72.5">PWM2</text>
<text x="255.8" y="75">PWM3</text>
<text x="255.8" y="77.6">PWM4</text>
<text x="265" y="73.9">9</text>
<text x="265" y="76.4">10</text>
<text x="41.5" y="79">13</text>
<text x="41.5" y="81.5">14</text>
<text x="48.6" y="80.1">IO14</text>
<text x="48.6" y="82.6">IO12</text>
<text x="65.8" y="80.1">IO4</text>
<text x="65.8" y="82.6">IO0</text>
<text x="74" y="79">26</text>
<text x="74" y="81.5">25</text>
<text x="82.5" y="81.5">A</text>
<text x="89.8" y="81.5">B</text>
<text x="226.4" y="79">23</text>
<text x="231.4" y="80.1">#OE</text>
<text x="255.8" y="80.1">PWM5</text>
<text x="255.8" y="82.6">PWM6</text>
<text x="265" y="79">11</text>
<text x="265" y="81.5">12</text>
<text x="41.5" y="89.1">16</text>
<text x="41.5" y="86.6">15</text>
<text x="48.6" y="87.7">GND</text>
<text x="65.8" y="87.7">IO2</text>
<text x="74" y="89.1">23</text>
<text x="74" y="86.6">24</text>
<text x="82.1" y="84.1">A'</text>
<text x="89.8" y="84.1">B'</text>
<text x="136.1" y="84.1">1</text>
<text x="143.1" y="84.1">2</text>
<text x="226.4" y="84.1">25</text>
<text x="227.5" y="86.6">1</text>
<text x="227.5" y="89.1">2</text>
<text x="231.4" y="85.2">EXTCLK</text>
<text x="231.4" y="87.7">A0</text>
<text x="255.8" y="85.2">PWM7</text>
<text x="255.8" y="87.7">PWM8</text>
<text x="265" y="84.1">13</text>
<text x="265" y="86.6">15</text>
<text x="265" y="89.1">16</text>
<text x="41.5" y="91.7">17</text>
<text x="41.5" y="94.2">18</text>
<text x="48.6" y="90.2">IO13</text>
<text x="48.6" y="92.8">SD2</text>
<text x="48.6" y="95.3">SD3</text>
<text x="64.6" y="90.2">IO15</text>
<text x="65.1" y="92.8">SD1</text>
<text x="65.1" y="95.3">SD0</text>
<text x="74" y="91.7">22</text>
<text x="74" y="94.2">21</text>
<text x="136.1" y="91.7">1</text>
<text x="143.1" y="91.7">2</text>
<text x="227.5" y="91.7">3</text>
<text x="227.5" y="94.2">4</text>
<text x="231.4" y="90.2">A1</text>
<text x="231.4" y="92.8">A2</text>
<text x="231.4" y="95.3">A3</text>
<text x="254.6" y="92.8">PWM10</text>
<text x="254.8" y="95.3">PWM11</text>
<text x="255.8" y="90.2">PWM9</text>
<text x="265" y="91.7">17</text>
<text x="265" y="94.2">18</text>
<text x="41.5" y="96.7">19</text>
<text x="48.6" y="97.9">CMD</text>
<text x="65.1" y="97.9">CLK</text>
<text x="74" y="96.7">20</text>
<text x="226.4" y="99.3">24</text>
<text x="227.5" y="96.7">5</text>
<text x="231.4" y="97.9">A4</text>
<text x="231.4" y="100.4">A5</text>
<text x="254.6" y="97.9">PWM12</text>
<text x="254.6" y="100.4">PWM13</text>
<text x="265" y="96.7">19</text>
<text x="265" y="99.3">20</text>
<text x="265" y="101.8">21</text>
<text x="83.3" y="106.9">1</text>
<text x="226.4" y="104.4">14</text>
<text x="231.4" y="105.5">GND</text>
<text x="254.6" y="102.9">PWM14</text>
<text x="254.6" y="105.5">PWM15</text>
<text x="265" y="104.4">22</text>
<text x="83.3" y="109.4">2</text>
<text x="83.3" y="112">3</text>
<text x="83.3" y="114.5">4</text>
<text x="83.3" y="117.1">5</text>
<text x="83.3" y="119.6">6</text>
<text x="142.5" y="118.2">1</text>
<text x="142.5" y="120.7">2</text>
<text x="177.3" y="124.7">1</text>
<text x="217.9" y="124.7">1</text>
<text x="261.1" y="124.7">1</text>
<text x="177.3" y="127.2">2</text>
<text x="177.3" y="129.8">3</text>
<text x="217.9" y="127.2">2</text>
<text x="217.9" y="129.8">3</text>
<text x="261.1" y="127.2">2</text>
<text x="261.1" y="129.8">3</text>
<text x="177.3" y="134.8">4</text>
<text x="177.3" y="137.4">5</text>
<text x="217.9" y="134.8">4</text>
<text x="217.9" y="137.4">5</text>
<text x="261.1" y="134.8">4</text>
<text x="261.1" y="137.4">5</text>
<text x="67.5" y="142.5">1</text>
<text x="71.4" y="143.6">VI</text>
<text x="78.9" y="143.6">VO</text>
<text x="84.7" y="142.5">3</text>
<text x="177.3" y="139.9">6</text>
<text x="217.9" y="139.9">6</text>
<text x="261.1" y="139.9">6</text>
<text x="74.7" y="147.1">GND</text>
<text x="76.3" y="149.4" transform="rotate(-90 76.3 149.4)">2</text>
<text x="177.3" y="145">7</text>
<text x="177.3" y="147.5">8</text>
<text x="217.9" y="145">7</text>
<text x="217.9" y="147.5">8</text>
<text x="261.1" y="145">7</text>
<text x="261.1" y="147.5">8</text>
<text x="35.1" y="155.2">3</text>
<text x="61.3" y="155.2">2</text>
<text x="176.1" y="155.2">10</text>
<text x="177.3" y="150.1">9</text>
<text x="216.8" y="155.2">10</text>
<text x="217.9" y="150.1">9</text>
<text x="259.9" y="155.2">10</text>
<text x="261.1" y="150.1">9</text>
<text x="40.9" y="156.3">VIN</text>
<text x="47.2" y="161.4">ADJ/GND</text>
<text x="50.6" y="156.3">VOUT</text>
<text x="61.3" y="160.2">1</text>
<text x="176.1" y="160.2">12</text>
<text x="176.3" y="157.7">11</text>
<text x="216.8" y="160.2">12</text>
<text x="216.9" y="157.7">11</text>
<text x="259.9" y="160.2">12</text>
<text x="260.1" y="157.7">11</text>
</g>
<g font-size="1.8" fill="#808080">
<text x="128.5" y="47.8">VCC</text>
<text x="211.4" y="47.6">GND</text>
<text x="229.1" y="46.3">U3</text>
<text x="108.2" y="58">VCC</text>
<text x="115.8" y="58">VCC</text>
<text x="204.7" y="60.5">VCC</text>
<text x="204.7" y="84.4">GND</text>
<text x="209.8" y="92">GND</text>
<text x="113.3" y="106.2">5.0V</text>
<text x="127.1" y="109.5" transform="rotate(-90 127.1 109.5)">Q1</text>
<text x="129.4" y="109.5" transform="rotate(-90 129.4 109.5)">IRLML6401</text>
<text x="153.9" y="112.3">GND</text>
<text x="161.5" y="112.3">GND</text>
<text x="169.1" y="112.3">GND</text>
<text x="176.8" y="112.3">GND</text>
<text x="184.4" y="112.3">GND</text>
<text x="192" y="112.3">GND</text>
<text x="209.8" y="112.3">GND</text>
<text x="173.2" y="120">JP1</text>
<text x="213.8" y="120">JP2</text>
<text x="229.1" y="114.9">PCA9685</text>
<text x="257" y="120">JP6</text>
<text x="184.4" y="121.5">5.0V</text>
<text x="225" y="121.5">5.0V</text>
<text x="268.2" y="121.5">5.0V</text>
<text x="75.2" y="127.6">GND</text>
<text x="184.4" y="131.6">5.0V</text>
<text x="225" y="131.6">5.0V</text>
<text x="268.2" y="131.6">5.0V</text>
<text x="59.9" y="134.2">VCC</text>
<text x="87.9" y="136.7">5.0V</text>
<text x="113.3" y="132.7">GND</text>
<text x="169.1" y="135.2">GND</text>
<text x="209.8" y="135.2">GND</text>
<text x="253" y="135.2">GND</text>
<text x="113.3" y="139.3">VCC</text>
<text x="184.4" y="141.8">5.0V</text>
<text x="225" y="141.8">5.0V</text>
<text x="268.2" y="141.8">5.0V</text>
<text x="29.5" y="149.4">5.0V</text>
<text x="119.9" y="144.7">LED1</text>
<text x="169.1" y="145.4">GND</text>
<text x="209.8" y="145.4">GND</text>
<text x="253" y="145.4">GND</text>
<text x="79.2" y="154.5">VCC</text>
<text x="86.9" y="154.5">5.0V</text>
<text x="94.5" y="154.5">+3V3</text>
<text x="113.3" y="152">5.0V</text>
<text x="119.9" y="150.7">VCC</text>
<text x="141.2" y="155.5">GND</text>
<text x="169.1" y="155.5">GND</text>
<text x="184.4" y="152">5.0V</text>
<text x="209.8" y="155.5">GND</text>
<text x="225" y="152">5.0V</text>
<text x="253" y="155.5">GND</text>
<text x="268.2" y="152">5.0V</text>
<text x="72.6" y="158.1">GND</text>
<text x="119.9" y="157.4">LED2</text>
<text x="119.9" y="163.4">VCC</text>
<text x="169.1" y="165.7">GND</text>
<text x="209.8" y="165.7">GND</text>
<text x="253" y="165.7">GND</text>
<text x="65" y="168.2">GND</text>
<text x="74.4" y="170.4">0.22 μF</text>
<text x="83" y="170.4">0.1 μF</text>
<text x="90.7" y="170.4">0.1 μF</text>
<text x="141.2" y="168.2">GND</text>
<text x="70.1" y="180.9">GND</text>
</g>
<g font-size="1.8" fill="#c90d0c">
<text x="234.2" y="53.9">16 Channel 12-Bit PWM</text>
<text x="241.8" y="51.4">PCA9685</text>
<text x="231.6" y="59">VDD: 2.3-5.5V</text>
<text x="232.9" y="56.5">I2C Address: 1[A5..A0][R/W]</text>
<text x="251.9" y="59">IO: 5V Safe</text>
<text x="231.6" y="61.6">Output: 25mA Each/400mA Total</text>
<text x="231.6" y="109.8">GND EXTCLK when not in use!</text>
</g>
</svg>
